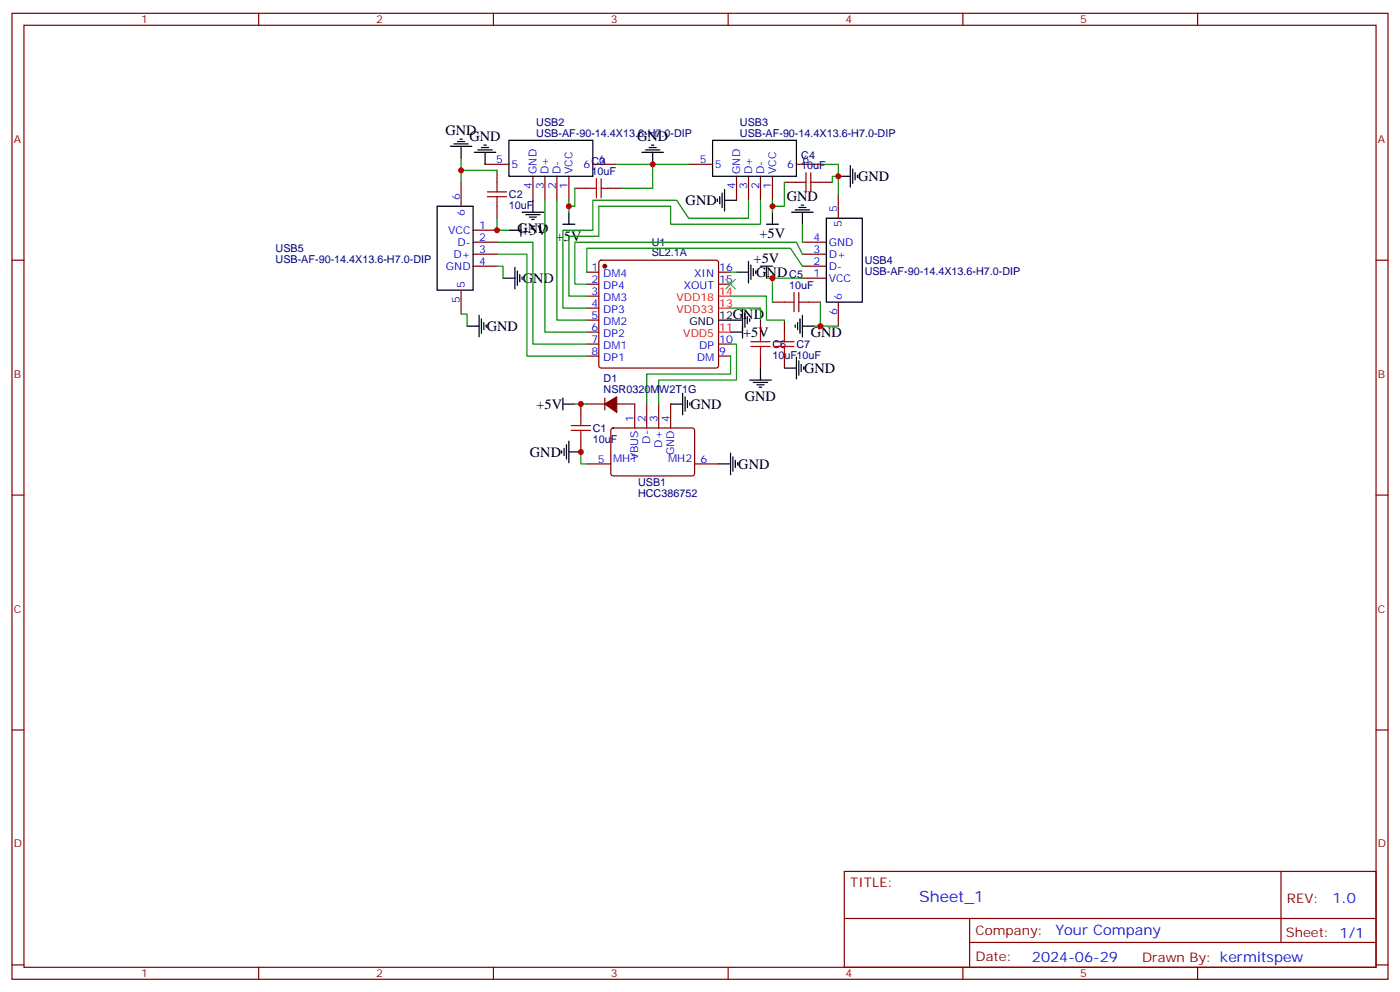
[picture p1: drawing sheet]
<svg xmlns="http://www.w3.org/2000/svg" width="412mm" height="292mm" viewBox="0 0 412 292" stroke-linecap="round" stroke-linejoin="round" font-family="sans-serif">
<g fill="none" stroke="#870000" stroke-width=".35">
<path d="M3.5 3.9h405.4v284.4h-405.4zM7.1 7.4h398.2v277.3h-398.2zM76.2 3.9v3.5M145.3 3.9v3.5M214.5 3.9v3.5M283.6 3.9v3.5M352.8 3.9v3.5M135.8 53.7v7M142.9 48.4h7M146.4 50.1v3.6M157 51.9v7M160.5 51.9v7"/>
<path d="M164 51.9v7M167.6 51.9v7M169.3 55.4h3.6M174.6 48.4h7.1M179.9 55.4h3.5M202.8 48.4h7.1M217 51.9v7M220.5 51.9v7M224 51.9v7M227.5 51.9v7M231.1 53.7h3.5M234.6 48.4h7.1"/>
<path d="M241.7 53.7h3.5M246.9 57.2v7M3.5 76.6h3.6M139.3 78.4h7.1M139.3 74.8h7.1M139.3 71.3h7.1M139.3 67.8h7.1M146.4 60.7v3.5M176.6 76.8l.5-.2h33.9l.5 .2 .2 .5v30.3l-.3 .5-.4 .2h-33.9l-.5-.2-.2-.5v-30.3zM236.4 78.4h7M236.4 74.8h7M236.4 71.3h7"/>
<path d="M405.3 76.6h3.6M135.8 85.4v7.1M172.9 80.1h3.5M172.9 83.6h3.5M172.9 87.2h3.5M172.9 90.7h3.5M172.9 94.2h3.5M172.9 97.8h3.5M211.7 80.1h3.5M211.7 83.6h3.5M224 94.2v3.6M227.5 88.9h3.6"/>
<path d="M231.1 94.2v3.6M236.4 81.9h7M238.1 88.9h3.6M246.9 88.9v7.1M171.1 118.9v3.5M172.9 101.3h3.5M172.9 104.8h3.5M172.9 118.9h5.3M178.2 117.2v3.5M181.7 118.9h5.3v7.1M190.5 118.9v7.1M194 118.9v7.1"/>
<path d="M197.6 118.9v7.1M211.7 101.3h3.5M211.7 104.8h3.5M224 104.8v3.5M231.1 104.8v3.5M171.1 129.5v3.5M172.9 136.6h7M180.2 126.2l.4-.2h23.6l.4 .7-.1 13-.6 .4-23.6-.1-.4-.6v-12.7zM204.6 136.6h7.1M3.5 145.7h3.6M405.3 145.7h3.6M3.5 214.9h3.6"/>
<path d="M405.3 214.9h3.6M248.7 256.5h156.6v28.2h-156.6zM377.3 256.5v20.9M248.7 270.4h156.5M285.6 277.4h119.6M285.6 270.4v14.1M3.5 284h3.6M76.2 284.7v3.6M145.3 284.7v3.6M214.5 284.7v3.6M283.6 284.7v3.6M352.8 284.7v3.6"/>
<path d="M405.3 284h3.6"/>
</g>
<g fill="none" stroke="#000" stroke-width=".35">
<path d="M132.6 43.1h6.4M133.7 42.4h4.2M134.8 41.7h2.1M135.5 41h.7M135.8 43.1v3.5M139.7 44.8h6.3M140.8 44.1h4.2M141.8 43.4h2.1M142.5 42.7h.7M142.9 44.8v3.6M149.9 41.3h24.7v10.6h-24.7zM157 58.9v3.6"/>
<path d="M189.1 44.8h6.3M190.1 44.1h4.3M191.2 43.4h2.1M191.9 42.7h.7M192.3 44.8v3.6M209.9 41.3h24.7v10.6h-24.7zM211.3 58.6v.7M212 57.9v2.1M212.7 56.8v4.3M213.4 58.9h3.6M213.4 55.8v6.3M246.9 51.9h3.6"/>
<path d="M250.5 48.7v6.4M251.2 49.8v4.2M251.9 50.8v2.2M252.6 51.5v.7M128.8 60.7h10.5v24.7h-10.5zM149.9 67.8h3.6M151.7 78.7v6.4M152.4 79.8v4.2M153.5 66v3.5M153.8 62.5h6.4M154.9 63.2h4.2M155.9 63.9h2.1"/>
<path d="M156.6 64.6h.7M165.8 66h3.5M167.6 62.5v3.5M220.5 76.9v6.4M221.2 78v4.2M221.9 79.1v2.1M222.6 79.8v.7M224 78.4h3.5M225.8 66h3.5M225.8 78.4v3.5M227.5 62.5v3.5M233.2 62.5h6.3"/>
<path d="M234.2 61.8h4.3M235.3 61.1h2.1M236 60.4h.7M236.4 62.5v3.5M243.4 64.2h10.6v24.7h-10.6zM137.6 96h3.5M141.1 92.8v6.4M141.8 93.9v4.2M142.5 94.9v2.1M143.2 95.6v.7M148.2 81.9h3.5M153.1 80.8v2.1"/>
<path d="M153.8 81.5v.7M211.7 94.2h7M215.2 97.8h3.5M217 80.1h3.5M218.7 91.1v8.4M219.4 92.1v4.2M220.1 93.2v2.1M220.8 93.9v.7M234.2 95.6v.7M234.9 94.9v2.1M235.7 93.9v4.2M236.4 92.8v6.4"/>
<path d="M236.4 96h3.5M165.8 118.9h3.5M165.8 117.2v3.5M197.6 118.9h3.5M201.1 115.7v6.4M201.8 116.8v4.2M202.5 117.9v2.1M203.2 118.6v.7M220.8 111.9h6.4M221.9 112.6h4.2M223 113.3h2.1M223.7 114h.7"/>
<path d="M224 108.3v3.6M231.1 108.3h3.5M234.6 105.2v6.3M235.3 106.2v4.3M236 107.3v2.1M236.7 108v.7M165.5 132.7v.7M166.2 132v2.1M166.9 130.9v4.2M167.6 129.9v6.3M167.6 133h3.5M211.7 136.6h3.5"/>
<path d="M215.2 133.4v6.3M215.9 134.4v4.3M216.6 135.5v2.1M217.3 136.2v.7"/>
</g>
<g fill="#870000" stroke="#870000" stroke-width=".35">
<path d="M178.2 118.9l3.5-2.1v4.6z"/>
<circle cx="178.2" cy="78.4" r=".53"/>
</g>
<path d="M211.7 97.8h3.5M211.7 90.7h3.5M211.7 87.2h3.5" fill="none" stroke="#f00" stroke-width=".35"/>
<g fill="none" stroke="#008700" stroke-width=".35">
<path d="M135.8 46.6v7.1M135.8 50.1h10.6M160.5 58.9v38.9h12.4M164 58.9v35.3h8.9M167.6 58.9v3.6M169.3 55.4v5.3h-1.7M181.7 48.4h21.1M192.3 48.4v7h-8.9M220.5 58.9v5.3h-17.7l-3.5-5.3h-24.7v8.9h-8.8v22.9h7.1M224 58.9v7.1h-26.4v-5.3h-21.2v8.8h-8.8v17.7h5.3M227.5 58.9v3.6M231.1 53.7v7h-3.6"/>
<path d="M241.7 48.4h5.2v8.8M246.9 51.9h-1.7v1.8M146.4 74.8h8.8v30h17.7M146.4 71.3h10.6v30h15.9M146.4 78.4h1.8v3.5M146.4 64.2v3.6h3.5M236.4 74.8l-1.8-3.5h-65.3v12.3h3.6M236.4 78.4l-3.6-5.3h-59.9v7M236.4 66v5.3M135.8 92.5h1.8v3.5M215.2 90.7h8.8v3.5M215.2 87.2h10.6v7h5.3"/>
<path d="M215.2 80.1h1.8M225.8 81.9h10.6M227.5 81.9v7M239.9 96h7M241.7 88.9v7.1M169.3 118.9h3.6M215.2 104.8v5.3h-24.7v8.8M215.2 101.3h1.8v10.6h-23v7M171.1 133v3.6h1.8"/>
</g>
<g fill="none" stroke="#a10000" stroke-width=".35">
<path d="M143.6 57.9h5.6M143.6 56.5h5.6M146.4 53.7v2.8M146.4 57.9v2.8M172.9 55.4h2.8M175.7 52.6v5.6M177.1 55.4h2.8M177.1 52.6v5.6M234.6 53.7h2.8M237.4 50.8v5.7M238.8 53.7h2.9M238.8 50.8v5.7"/>
<path d="M224 97.8v2.8M231.1 88.9h2.8M231.1 97.8v2.8M233.9 86.1v5.7M235.3 86.1v5.7M235.3 88.9h2.8M221.2 102h5.6M221.2 100.6h5.6M224 102v2.8M228.2 102h5.7M228.2 100.6h5.7M231.1 102v2.8"/>
<path d="M168.3 126.7h5.6M168.3 125.3h5.6M171.1 122.4v2.9M171.1 126.7v2.8"/>
</g>
<path d="M213.8 82.2l2.8 2.9M216.6 82.2l-2.8 2.9" fill="none" stroke="#3c3" stroke-width=".35"/>
<g fill="#c00">
<circle cx="171.1" cy="118.9" r=".88"/>
<circle cx="171.1" cy="133" r=".88"/>
<circle cx="135.8" cy="50.1" r=".88"/>
<circle cx="146.4" cy="67.8" r=".88"/>
<circle cx="167.6" cy="60.7" r=".88"/>
<circle cx="192.3" cy="48.4" r=".88"/>
<circle cx="246.9" cy="51.9" r=".88"/>
<circle cx="227.5" cy="60.7" r=".88"/>
<circle cx="227.5" cy="81.9" r=".88"/>
<circle cx="241.7" cy="96" r=".88"/>
</g>
<text font-size="4.6" fill="#00f" x="270.8" y="265.5">Sheet_1</text>
<g font-size="4.2">
<text x="131.2" y="39.8">GND</text>
<text x="138.3" y="41.6">GND</text>
<text x="187.7" y="41.6">GND</text>
<text x="252.8" y="53.3">GND</text>
<text x="231.8" y="59.2">GND</text>
<text x="202" y="60.4">GND</text>
<text x="152.4" y="68.5">GND</text>
<text x="153.6" y="69.2">+5V</text>
<text x="163.7" y="70.9">+5V</text>
<text x="223.7" y="70">+5V</text>
<text x="222" y="77.3">+5V</text>
<text x="154" y="83.3">GND</text>
<text x="222.8" y="81.5">GND</text>
<text x="215.9" y="93.9">GND</text>
<text x="143.4" y="97.5">GND</text>
<text x="218.9" y="99.2">+5V</text>
<text x="238.8" y="99.2">GND</text>
<text x="236.9" y="109.8">GND</text>
<text x="219.4" y="117.9">GND</text>
<text x="158" y="120.4">+5V</text>
<text x="203.4" y="120.4">GND</text>
<text x="156.1" y="134.4">GND</text>
<text x="217.5" y="138">GND</text>
</g>
<g font-size="4.2" fill="#00f">
<text x="392.5" y="265.8">1.0</text>
<text x="310.9" y="275.3">Your Company</text>
<text x="304" y="283.1">2024-06-29</text>
</g>
<g font-size="3.9" fill="#800">
<text x="250.5" y="261.1">TITLE:</text>
<text x="379.1" y="265.8">REV:</text>
<text x="287.4" y="275.3">Company:</text>
<text x="378.7" y="275.9">Sheet: 1/1</text>
<text x="287.4" y="283">Date:</text>
<text x="336.4" y="283.1">Drawn By: kermitspew</text>
</g>
<g font-size="3.2" fill="#800">
<text x="41.6" y="6.9">1</text>
<text x="110.8" y="6.9">2</text>
<text x="179.9" y="6.9">3</text>
<text x="249.1" y="6.9">4</text>
<text x="318.2" y="6.9">5</text>
<text x="4.1" y="42">A</text>
<text x="405.9" y="42">A</text>
<text x="4.1" y="111.2">B</text>
<text x="405.9" y="111.2">B</text>
<text x="4.1" y="180.3">C</text>
<text x="405.9" y="180.3">C</text>
<text x="4.1" y="249.4">D</text>
<text x="405.9" y="249.4">D</text>
<text x="41.6" y="287.7">1</text>
<text x="110.8" y="287.7">2</text>
<text x="179.9" y="287.7">3</text>
<text x="249.1" y="287.7">4</text>
<text x="318.2" y="287.7">5</text>
</g>
<g font-size="3.2" fill="#000080">
<text x="158" y="40.3">USB-AF-90-14.4X13.6-H7.0-DIP</text>
<text x="158" y="37.2">USB2</text>
<text x="217.9" y="40.3">USB-AF-90-14.4X13.6-H7.0-DIP</text>
<text x="217.9" y="37.2">USB3</text>
<text x="236" y="46.7">C4</text>
<text x="174.3" y="51.5">10uF</text>
<text x="174.3" y="48.5">C3</text>
<text x="236" y="49.8">10uF</text>
<text x="149.9" y="58.3">C2</text>
<text x="149.9" y="61.5">10uF</text>
<text x="81.2" y="77.3">USB-AF-90-14.4X13.6-H7.0-DIP</text>
<text x="81.2" y="74.3">USB5</text>
<text x="192" y="75.5">SL2.1A</text>
<text x="192" y="72.3">U1</text>
<text x="254.7" y="77.8">USB4</text>
<text x="232.5" y="81.9">C5</text>
<text x="254.7" y="80.9">USB-AF-90-14.4X13.6-H7.0-DIP</text>
<text x="232.5" y="85.1">10uF</text>
<text x="227.5" y="105.6">10uF</text>
<text x="227.5" y="102.4">C6</text>
<text x="234.6" y="105.6">10uF</text>
<text x="234.6" y="102.4">C7</text>
<text x="177.8" y="112.5">D1</text>
<text x="177.8" y="115.7">NSR0320MW2T1G</text>
<text x="174.6" y="130.3">10uF</text>
<text x="174.6" y="127.1">C1</text>
<text x="188" y="143.1">USB1</text>
<text x="188" y="146.2">HCC386752</text>
</g>
<g font-size="3.2" fill="#00f">
<text x="146.2" y="48">5</text>
<text x="150.6" y="49.4">5</text>
<text x="158" y="51.2" transform="rotate(-90 158 51.2)">GND</text>
<text x="161.6" y="51.2" transform="rotate(-90 161.6 51.2)">D+</text>
<text x="165.1" y="51.2" transform="rotate(-90 165.1 51.2)">D-</text>
<text x="168.6" y="51.2" transform="rotate(-90 168.6 51.2)">VCC</text>
<text x="171.9" y="49.4">6</text>
<text x="176.4" y="48">6</text>
<text x="206.1" y="48">5</text>
<text x="210.6" y="49.4">5</text>
<text x="218" y="51.2" transform="rotate(-90 218 51.2)">GND</text>
<text x="221.5" y="51.2" transform="rotate(-90 221.5 51.2)">D+</text>
<text x="225.1" y="51.2" transform="rotate(-90 225.1 51.2)">D-</text>
<text x="228.6" y="51.2" transform="rotate(-90 228.6 51.2)">VCC</text>
<text x="231.9" y="49.4">6</text>
<text x="236.4" y="48">6</text>
<text x="135.5" y="58.9" transform="rotate(-90 135.5 58.9)">6</text>
<text x="156.6" y="55.7" transform="rotate(-90 156.6 55.7)">4</text>
<text x="160.2" y="55.7" transform="rotate(-90 160.2 55.7)">3</text>
<text x="163.7" y="55.7" transform="rotate(-90 163.7 55.7)">2</text>
<text x="167.2" y="55.7" transform="rotate(-90 167.2 55.7)">1</text>
<text x="216.6" y="55.7" transform="rotate(-90 216.6 55.7)">4</text>
<text x="220.1" y="55.7" transform="rotate(-90 220.1 55.7)">3</text>
<text x="223.7" y="55.7" transform="rotate(-90 223.7 55.7)">2</text>
<text x="227.2" y="55.7" transform="rotate(-90 227.2 55.7)">1</text>
<text x="136.9" y="63.4" transform="rotate(-90 136.9 63.4)">6</text>
<text x="246.6" y="62.5" transform="rotate(-90 246.6 62.5)">5</text>
<text x="132" y="68.8">VCC</text>
<text x="141.1" y="67.4">1</text>
<text x="141.1" y="70.9">2</text>
<text x="239.6" y="70.9">4</text>
<text x="248" y="67" transform="rotate(-90 248 67)">5</text>
<text x="133.6" y="75.9">D+</text>
<text x="134.8" y="72.4">D-</text>
<text x="141.1" y="74.5">3</text>
<text x="141.1" y="78">4</text>
<text x="239.6" y="78">2</text>
<text x="239.6" y="74.5">3</text>
<text x="244.1" y="75.9">D+</text>
<text x="244.1" y="72.4">GND</text>
<text x="131.4" y="79.4">GND</text>
<text x="174.2" y="79.8">1</text>
<text x="174.2" y="83.3">2</text>
<text x="177.7" y="81.5">DM4</text>
<text x="204.5" y="81.5">XIN</text>
<text x="211.8" y="83.3">15</text>
<text x="211.8" y="79.8">16</text>
<text x="239.6" y="81.5">1</text>
<text x="244.1" y="82.9">VCC</text>
<text x="244.1" y="79.4">D-</text>
<text x="135.5" y="89.2" transform="rotate(-90 135.5 89.2)">5</text>
<text x="136.9" y="84.7" transform="rotate(-90 136.9 84.7)">5</text>
<text x="174.2" y="86.8">3</text>
<text x="177.7" y="85.1">DP4</text>
<text x="177.7" y="88.6">DM3</text>
<text x="201.4" y="85.1">XOUT</text>
<text x="248" y="88.2" transform="rotate(-90 248 88.2)">6</text>
<text x="174.2" y="90.3">4</text>
<text x="174.2" y="93.9">5</text>
<text x="177.7" y="92.1">DP3</text>
<text x="177.7" y="95.6">DM2</text>
<text x="246.6" y="92.7" transform="rotate(-90 246.6 92.7)">6</text>
<text x="174.2" y="97.4">6</text>
<text x="174.2" y="100.9">7</text>
<text x="177.7" y="99.2">DP2</text>
<text x="211.8" y="100.9">10</text>
<text x="174.2" y="104.5">8</text>
<text x="177.7" y="102.7">DM1</text>
<text x="177.7" y="106.2">DP1</text>
<text x="205.2" y="106.2">DM</text>
<text x="206" y="102.7">DP</text>
<text x="211.8" y="104.5">9</text>
<text x="186.6" y="124.2" transform="rotate(-90 186.6 124.2)">1</text>
<text x="190.1" y="124.2" transform="rotate(-90 190.1 124.2)">2</text>
<text x="193.7" y="124.2" transform="rotate(-90 193.7 124.2)">3</text>
<text x="197.2" y="124.2" transform="rotate(-90 197.2 124.2)">4</text>
<text x="191.6" y="130.6" transform="rotate(-90 191.6 130.6)">D-</text>
<text x="195.1" y="131.7" transform="rotate(-90 195.1 131.7)">D+</text>
<text x="176.1" y="136.2">5</text>
<text x="180.6" y="135.9">MH1</text>
<text x="188" y="135.5" transform="rotate(-90 188 135.5)">VBUS</text>
<text x="196.8" y="135.9">MH2</text>
<text x="198.6" y="134" transform="rotate(-90 198.6 134)">GND</text>
<text x="206.4" y="136.2">6</text>
</g>
<g font-size="3.2" fill="#f00">
<text x="199.3" y="88.6">VDD18</text>
<text x="211.8" y="86.8">14</text>
<text x="199.3" y="92.1">VDD33</text>
<text x="211.8" y="90.3">13</text>
<text x="201.3" y="99.2">VDD5</text>
<text x="211.8" y="97.4">11</text>
</g>
<g font-size="3.2">
<text x="203.1" y="95.6">GND</text>
<text x="211.8" y="93.9">12</text>
</g>
</svg>
